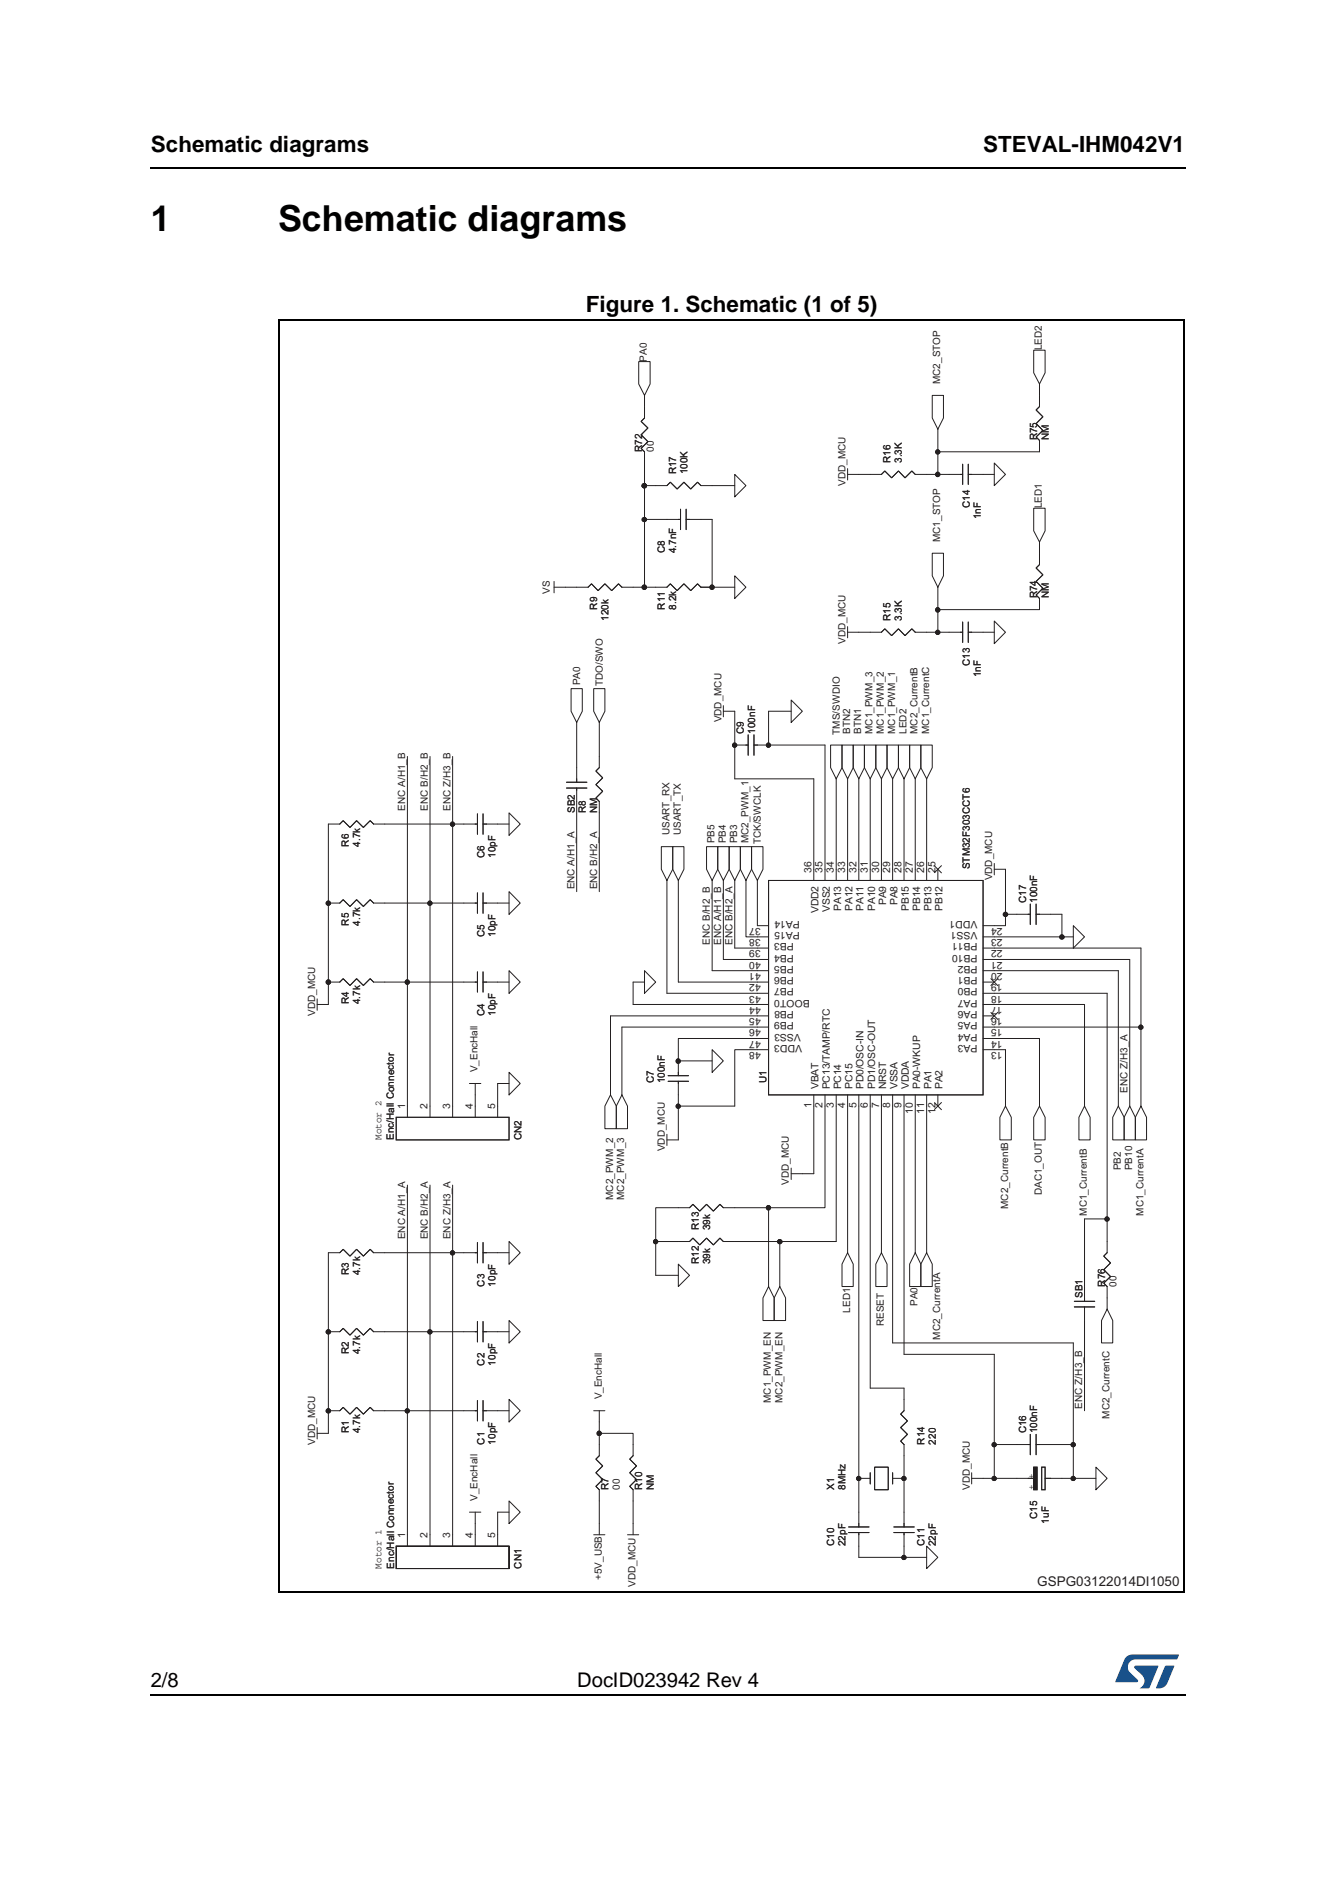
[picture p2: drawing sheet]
<svg xmlns="http://www.w3.org/2000/svg" width="210mm" height="297mm" viewBox="0 0 210 297" stroke-linecap="round" stroke-linejoin="round" font-family="sans-serif">
<path d="M23.6 26.2l.1 .2zM23.6 266.3l.1 .1z" fill="#000"/>
<path d="M23.7 26.3h162.6M23.7 266.4h162.6" fill="none" stroke="#000" stroke-width=".17"/>
<path d="M175.2 260h10v5.3h-10z" fill="#fff"/>
<g fill="#19518a">
<path d="M176.9 260.5l.2-.2 .8-.3h7.2l.1 .1-.3 .7h-6.4a1.22 1.22 0 0 0-1.2 .8 1.22 1.22 0 0 0 .4 1.4l1 1 .1 .3-3.6 .1z"/>
<path d="M183.1 261.8h1.4l-.6 1.6a2.16 2.16 0 0 1-1.3 1.9h-.9l-.1-.1z"/>
<path d="M178.3 261.8h3.6l.1 .1-1.4 3.3-.2 .1h-1.3a1.43 1.43 0 0 0 .6-1.7l-1.4-1.4-.1-.2z"/>
</g>
<path d="M43.7 50.2h142.5v200.1h-142.5z" fill="#fff"/>
<path d="M110.1 81.6h1.8v10.7M111.9 138.4v14.2h7.1M113.6 138.4v12.4h5.4M51.6 154.3v3.6M119 159.7h-23.1v12.4M119 161.4h-21.3v10.7M138.5 173.8v23.1" fill="none" stroke="#231f20" stroke-width=".16"/>
<circle cx="111.9" cy="92.3" r=".34" fill="#231f20"/>
<g fill="none" stroke="#231f20" stroke-width=".16">
<path d="M110.1 92.3h5.3M129.6 117.1v19.5M115.4 122.4h12.5M158 143.7v1.8h-1.8M165.1 143.7h1.7M168.6 147.2h-12.4"/>
<circle cx="111.9" cy="92.3" r=".34"/>
</g>
<circle cx="166.8" cy="147.3" r=".34" fill="#231f20"/>
<g fill="none" stroke="#231f20" stroke-width=".16">
<path d="M158 136.6v7.1M166.8 143.7v3.5"/>
<circle cx="166.8" cy="147.3" r=".34"/>
</g>
<circle cx="158" cy="143.7" r=".34" fill="#231f20"/>
<g fill="none" stroke="#231f20" stroke-width=".16">
<path d="M127.9 122.4v14.2M158 143.7h1.8M106.6 173.8v5.4"/>
<circle cx="158" cy="143.7" r=".34"/>
</g>
<circle cx="106.6" cy="173.9" r=".34" fill="#231f20"/>
<g fill="none" stroke="#231f20" stroke-width=".16">
<path d="M134.9 99.4h1.8M145.6 99.4h3.5M119 165h-3.6v8.8h-8.8v-1.7M119 163.2h-12.4v3.5h5.3M127.9 173.8v10.7M140.2 173.8v37.3h28.4M142 173.8v39.1h14.2M143.8 173.8v23.1M145.6 173.8v23.1M156.2 163.2h7.1v10.6"/>
<circle cx="106.6" cy="173.9" r=".34"/>
</g>
<circle cx="106.6" cy="166.8" r=".34" fill="#231f20"/>
<g fill="none" stroke="#231f20" stroke-width=".16">
<path d="M156.2 161.4h23.1M154.5 232.3h1.7"/>
<circle cx="106.6" cy="166.8" r=".34"/>
</g>
<circle cx="156.2" cy="232.4" r=".34" fill="#231f20"/>
<g fill="none" stroke="#231f20" stroke-width=".16">
<path d="M104.8 138.4v17.7h14.2M106.6 138.4v15.9h12.4M115.4 138.4v10.6h3.6M131.4 122.4v14.2M60.5 141.9h7.1M156.2 212.9v19.4M168.6 227v5.3h3.6"/>
<circle cx="156.2" cy="232.4" r=".34"/>
</g>
<circle cx="168.6" cy="232.4" r=".34" fill="#231f20"/>
<g fill="none" stroke="#231f20" stroke-width=".16">
<path d="M119 138.4v7.1M168.6 211.1v15.9"/>
<circle cx="168.6" cy="232.4" r=".34"/>
</g>
<circle cx="168.6" cy="227.1" r=".34" fill="#231f20"/>
<g fill="none" stroke="#231f20" stroke-width=".16">
<path d="M147.3 92.3v3.5"/>
<circle cx="168.6" cy="227.1" r=".34"/>
</g>
<circle cx="147.3" cy="95.8" r=".34" fill="#231f20"/>
<g fill="none" stroke="#231f20" stroke-width=".16">
<path d="M88.8 92.3h1.8M134.9 173.8v58.5"/>
<circle cx="147.3" cy="95.8" r=".34"/>
</g>
<circle cx="134.9" cy="232.4" r=".34" fill="#231f20"/>
<g fill="none" stroke="#231f20" stroke-width=".16">
<path d="M101.3 92.3h1.7M136.7 122.4v14.2M138.5 122.4v14.2M136.7 173.8v44.4h5.3v1.7M142 228.8v3.5"/>
<circle cx="134.9" cy="232.4" r=".34"/>
</g>
<circle cx="142" cy="232.4" r=".34" fill="#231f20"/>
<g fill="none" stroke="#231f20" stroke-width=".16">
<path d="M99.5 92.3h1.8M120.8 117.1h8.8M60.5 129.5h10.6v44.3M64 154.3v19.5M67.6 141.9v31.9M101.3 154.3h-1.8v3.6h19.5M134.9 232.3v5.4M142 232.3v5.4M134.9 243v1.8M142 243v1.8"/>
<circle cx="142" cy="232.4" r=".34"/>
</g>
<circle cx="120.7" cy="117.1" r=".34" fill="#231f20"/>
<g fill="none" stroke="#231f20" stroke-width=".16">
<path d="M115.4 117.1v5.3M120.8 111.8v5.3M140.2 122.4v14.2M51.6 141.9v12.4M60.5 154.3h3.5"/>
<circle cx="120.7" cy="117.1" r=".34"/>
</g>
<circle cx="51.6" cy="154.4" r=".35" fill="#231f20"/>
<g fill="none" stroke="#231f20" stroke-width=".16">
<path d="M67.6 118.9v23h5.3M64 154.3h8.9M165.1 227h3.5M166.8 232.3h1.8"/>
<circle cx="51.6" cy="154.4" r=".35"/>
</g>
<circle cx="67.5" cy="142" r=".34" fill="#231f20"/>
<g fill="none" stroke="#231f20" stroke-width=".16">
<path d="M71.1 118.9v10.6"/>
<circle cx="67.5" cy="142" r=".34"/>
</g>
<circle cx="71.1" cy="129.5" r=".34" fill="#231f20"/>
<g fill="none" stroke="#231f20" stroke-width=".16">
<path d="M71.1 129.5h1.8M78.2 129.5h1.8M78.2 154.3h1.8M78.2 141.9h1.8M142 244.8h3.6"/>
<circle cx="71.1" cy="129.5" r=".34"/>
</g>
<circle cx="142" cy="244.8" r=".34" fill="#231f20"/>
<g fill="none" stroke="#231f20" stroke-width=".16">
<path d="M51.6 129.5v12.4"/>
<circle cx="142" cy="244.8" r=".34"/>
</g>
<circle cx="51.6" cy="142" r=".34" fill="#231f20"/>
<g fill="none" stroke="#231f20" stroke-width=".16">
<path d="M64 118.9v35.4"/>
<circle cx="51.6" cy="142" r=".34"/>
</g>
<circle cx="64" cy="154.3" r=".34" fill="#231f20"/>
<g fill="none" stroke="#231f20" stroke-width=".16">
<path d="M104.8 81.6h-3.5v10.7M120.8 111.8h3.5M126.1 184.5h1.8"/>
<circle cx="64" cy="154.3" r=".34"/>
</g>
<circle cx="101.2" cy="92.3" r=".35" fill="#231f20"/>
<g fill="none" stroke="#231f20" stroke-width=".16">
<path d="M156.2 227h3.6"/>
<circle cx="101.2" cy="92.3" r=".35"/>
</g>
<circle cx="156.2" cy="227.1" r=".34" fill="#231f20"/>
<g fill="none" stroke="#231f20" stroke-width=".16">
<path d="M115.4 111.8v5.3"/>
<circle cx="156.2" cy="227.1" r=".34"/>
</g>
<circle cx="115.4" cy="117.1" r=".34" fill="#231f20"/>
<g fill="none" stroke="#231f20" stroke-width=".16">
<path d="M156.2 149h23.1v12.4M156.2 157.9h14.2v15.9M156.2 232.3h3.6M134.9 244.8h7.1"/>
<circle cx="115.4" cy="117.1" r=".34"/>
</g>
<circle cx="179.2" cy="161.4" r=".34" fill="#231f20"/>
<g fill="none" stroke="#231f20" stroke-width=".16">
<path d="M94.2 127.8v12.3M117.2 138.4v8.8h1.8M156.2 150.8h21.3v23M129.6 173.8v16h-8.8M131.4 173.8v21.3"/>
<circle cx="179.2" cy="161.4" r=".34"/>
</g>
<circle cx="120.7" cy="189.8" r=".34" fill="#231f20"/>
<g fill="none" stroke="#231f20" stroke-width=".16">
<path d="M133.2 122.4v14.2M134.9 122.4v14.2M156.2 152.6h19.5M103 195.1h3.6M120.8 189.8v12.4"/>
<circle cx="120.7" cy="189.8" r=".34"/>
</g>
<circle cx="103" cy="195.1" r=".34" fill="#231f20"/>
<g fill="none" stroke="#231f20" stroke-width=".16">
<path d="M74.7 172.1v1.7M80 170.3h-1.8v3.5M60.5 196.9h10.6v44.3M106.6 189.8h-3.6v10.6h3.6M115.4 189.8h5.4M122.5 195.1h8.9M51.6 209.3v12.4M60.5 209.3h7.1v31.9M60.5 221.7h3.5v19.5"/>
<circle cx="103" cy="195.1" r=".34"/>
</g>
<circle cx="51.6" cy="221.7" r=".34" fill="#231f20"/>
<g fill="none" stroke="#231f20" stroke-width=".16">
<path d="M67.6 186.3v23h5.3M64 221.7h8.9"/>
<circle cx="51.6" cy="221.7" r=".34"/>
</g>
<circle cx="67.5" cy="209.3" r=".34" fill="#231f20"/>
<g fill="none" stroke="#231f20" stroke-width=".16">
<path d="M71.1 186.3v10.6"/>
<circle cx="67.5" cy="209.3" r=".34"/>
</g>
<circle cx="71.1" cy="196.9" r=".34" fill="#231f20"/>
<g fill="none" stroke="#231f20" stroke-width=".16">
<path d="M51.6 196.9v12.4M71.1 196.9h1.8M78.2 196.9h1.8M78.2 209.3h1.8M78.2 221.7h1.8"/>
<circle cx="71.1" cy="196.9" r=".34"/>
</g>
<circle cx="51.6" cy="209.3" r=".34" fill="#231f20"/>
<g fill="none" stroke="#231f20" stroke-width=".16">
<path d="M64 186.3v35.4"/>
<circle cx="51.6" cy="209.3" r=".34"/>
</g>
<circle cx="64" cy="221.7" r=".34" fill="#231f20"/>
<g fill="none" stroke="#231f20" stroke-width=".16">
<path d="M94.2 113.5v5.4M122.5 195.1v7.1M51.6 221.7v3.6M74.7 239.4v1.8M80 237.7h-1.8v3.5"/>
<circle cx="64" cy="221.7" r=".34"/>
</g>
<circle cx="122.5" cy="195.2" r=".34" fill="#231f20"/>
<g fill="none" stroke="#231f20" stroke-width=".16">
<path d="M115.4 195.1h7.1M94.2 227v-1.7h5.3v1.7M94.2 235.9v3.5M99.5 235.9v3.5"/>
<circle cx="122.5" cy="195.2" r=".34"/>
</g>
<circle cx="94.1" cy="225.3" r=".34" fill="#231f20"/>
<g fill="none" stroke="#231f20" stroke-width=".16">
<path d="M103 76.3h-1.7v5.3M111.9 76.3h3.5M134.9 74.6h1.8M145.6 74.6h3.5M147.3 67.5v3.5M154.5 74.6h1.7M154.5 99.4h1.7M142 122.4v14.2M133.2 173.8v23.1M94.2 223.5v1.8"/>
<circle cx="94.1" cy="225.3" r=".34"/>
</g>
<circle cx="101.2" cy="76.4" r=".34" fill="#231f20"/>
<circle cx="101.2" cy="76.4" r=".34" fill="none" stroke="#231f20" stroke-width=".16"/>
<circle cx="101.2" cy="81.7" r=".34" fill="#231f20"/>
<g fill="none" stroke="#231f20" stroke-width=".16">
<path d="M101.3 72.8v3.5"/>
<circle cx="101.2" cy="81.7" r=".34"/>
</g>
<circle cx="101.2" cy="76.4" r=".34" fill="#231f20"/>
<g fill="none" stroke="#231f20" stroke-width=".16">
<path d="M101.3 62.1v1.8M163.3 95.8h-16v3.6M163.3 85.2v1.7M175.7 152.6v21.2"/>
<circle cx="101.2" cy="76.4" r=".34"/>
</g>
<circle cx="147.3" cy="99.4" r=".34" fill="#231f20"/>
<g fill="none" stroke="#231f20" stroke-width=".16">
<path d="M147.3 71h16"/>
<circle cx="147.3" cy="99.4" r=".34"/>
</g>
<circle cx="147.3" cy="71" r=".34" fill="#231f20"/>
<g fill="none" stroke="#231f20" stroke-width=".16">
<path d="M147.3 71v3.6"/>
<circle cx="147.3" cy="71" r=".34"/>
</g>
<circle cx="147.3" cy="74.6" r=".34" fill="#231f20"/>
<g fill="none" stroke="#231f20" stroke-width=".16">
<path d="M163.3 60.3v1.8M143.8 122.4v14.2M145.6 122.4v14.2M173.9 156.1v35.5"/>
<circle cx="147.3" cy="74.6" r=".34"/>
</g>
<circle cx="173.9" cy="191.6" r=".34" fill="#231f20"/>
<g fill="none" stroke="#231f20" stroke-width=".16">
<path d="M100.3 56.8h1.8v3.5l-.8 1.8-1-1.8zM162.4 55h1.8v3.6l-.9 1.7-.9-1.7zM101.3 63.9v1.8l-.6 .5 1.1 1.1-1.1 1 1.1 1.1-1.1 1.1 .6 .5v1.8M103 76.3h1.8l.5-.5 1.1 1.1 1.1-1.1 1 1.1 1.1-1.1 .5 .5h1.8M115.4 74.6l1.8 1.7-1.8 1.8zM133.2 73.6v1.8M133.2 74.6h1.7M146.5 62.1h1.7v3.6l-.9 1.8-.8-1.8zM156.2 72.8l1.8 1.8-1.8 1.7zM162.4 79.9h1.8v3.5l-.9 1.8-.9-1.8zM87.1 92.3h1.7M87.1 91.4v1.8"/>
<path d="M90.6 92.3h1.8l.5-.5 1.1 1 1-1 1.1 1 1.1-1 .5 .5h1.8M106.9 81.6h-2.1M106.9 80v3.2M107.8 80v3.2M107.8 81.6h2.3M115.4 90.5l1.8 1.8-1.8 1.8zM133.2 99.4h1.7M133.2 98.5v1.7M136.7 99.4h1.8l.5-.6 1.1 1.1 1.1-1.1 1 1.1 1.1-1.1 .5 .6h1.8M146.5 86.9h1.7v3.6l-.9 1.8-.8-1.8zM149.1 99.4h2.1M151.2 97.8v3.2"/>
<path d="M152.1 97.8v3.2M152.1 99.4h2.4M156.2 97.6l1.8 1.8-1.8 1.8zM163.3 86.9v1.8l-.5 .6 1.1 1-1.1 1.1 1.1 1-1.1 1.1 .5 .6v1.7M89.7 108.2h1.8v3.6l-.9 1.7-.9-1.7zM90.6 113.5v9.4M93.3 108.2h1.7v3.6l-.8 1.7-.9-1.7zM94.2 118.9v1.7l-.6 .6 1.1 1-1.1 1.1 1.1 1.1-1.1 1 .6 .6v1.8M113.6 110.9v1.8M113.6 111.8h1.8M115.4 117.1h2.1M117.5 115.5v3.2"/>
<path d="M118.5 117.1h2.3M118.5 115.5v3.2M124.3 110l1.8 1.8-1.8 1.7zM130.5 117.1h1.8v3.5l-.9 1.8-.9-1.8zM132.3 117.1h1.8v3.5l-.9 1.8-.9-1.8zM134.1 117.1h1.7v3.5l-.9 1.8-.8-1.8zM135.8 117.1h1.8v3.5l-.9 1.8-.9-1.8zM137.6 117.1h1.8v3.5l-.9 1.8-.9-1.8zM139.4 117.1h1.8v3.5l-1 1.8-.8-1.8zM141.2 117.1h1.7v3.5l-.9 1.8-.8-1.8zM142.9 117.1h1.8v3.5l-.9 1.8-.9-1.8zM144.7 117.1h1.8v3.5l-.9 1.8-.9-1.8z"/>
<path d="M72.9 129.5h2.1M75 127.9v3.2M75.9 129.5h2.3M75.9 127.9v3.2M80 127.8l1.7 1.7-1.7 1.8zM89 122.9h3.2M89 123.9h3.2M90.6 123.9v16.2M103.9 133.1h1.8v3.5l-.9 1.8-.9-1.8zM105.7 133.1h1.8v3.5l-.9 1.8-.9-1.8zM111 133.1h1.8v3.5l-.9 1.8-.9-1.8zM112.8 133.1h1.8v3.5l-1 1.8-.8-1.8z"/>
<path d="M114.6 133.1h1.7v3.5l-.9 1.8-.8-1.8zM116.3 133.1h1.8v3.5l-.9 1.8-.9-1.8zM118.1 133.1h1.8v3.5l-.9 1.8-.9-1.8zM156.2 136.6h1.8M156.2 135.7v1.8M49.8 157.9h1.8M49.8 157v1.8M51.6 154.3h1.8l.5-.5 1.1 1.1 1-1.1 1.1 1.1 1.1-1.1 .5 .5h1.8M51.6 141.9h1.8l.5-.5 1.1 1.1 1-1.1 1.1 1.1 1.1-1.1 .5 .5h1.8M80 152.6l1.7 1.7-1.7 1.8zM80 140.1l1.7 1.8-1.7 1.8zM101.3 152.6l1.7 1.7-1.7 1.8z"/>
<path d="M156.2 156.1h17.7M168.6 145.5l1.8 1.7-1.8 1.8zM62.2 175.6h17.8v3.6h-17.8zM64 173.8v1.8M67.6 173.8v1.8M71.1 173.8v1.8M73.8 170.3h1.7M74.7 170.3v1.8M74.7 173.8v1.8M78.2 173.8v1.8M80 168.5l1.7 1.8-1.7 1.8zM95.9 172.1l.9 1.7v3.6h-1.8v-3.6z"/>
<path d="M97.7 172.1l.9 1.7v3.6h-1.8v-3.6zM104.8 179.2h1.8M104.8 178.3v1.7M105 169.1h3.2M105 169.9h3.2M106.6 166.7v2.4M106.6 169.9v2.2M111.9 165l1.7 1.7-1.7 1.8zM156.2 165h1.8v8.8M158 173.8l.9 1.8v3.6h-1.8v-3.6zM163.3 173.8l.9 1.8v3.6h-1.8v-3.6zM170.4 173.8l.9 1.8v3.6h-1.8v-3.6z"/>
<path d="M175.7 173.8l.9 1.8v3.6h-1.8v-3.6zM177.5 173.8l.9 1.8v3.6h-1.8v-3.6zM179.3 161.4v12.4M179.3 173.8l.8 1.8v3.6h-1.7v-3.6zM72.9 196.9h2.1M75 195.3v3.2M75.9 196.9h2.3M75.9 195.3v3.2M80 195.1l1.7 1.8-1.7 1.8zM106.6 198.7l1.7 1.7-1.7 1.8zM106.6 195.1h1.7l.6-.5 1 1.1 1.1-1.1 1.1 1.1 1-1.1 .5 .5h1.8M106.6 189.8h1.7l.6-.5 1 1 1.1-1 1.1 1 1-1 .5 .5h1.8"/>
<path d="M124.3 184.5h1.8M124.3 183.6v1.8M133.2 196.9l.9 1.8v3.5h-1.8v-3.5zM138.5 196.9l.9 1.8v3.5h-1.8v-3.5zM143.8 196.9l.9 1.8v3.5h-1.8v-3.5zM145.6 196.9l.9 1.8v3.5h-1.8v-3.5zM80 219.9l1.7 1.8-1.7 1.8zM80 207.5l1.7 1.8-1.7 1.8zM120.8 202.2l.8 1.8v3.5h-1.7v-3.5zM122.5 202.2l.9 1.8v3.5h-1.8v-3.5zM142 219.9v1.8l-.5 .6 1.1 1-1.1 1.1 1.1 1-1.1 1.1 .5 .5v1.8M168.8 204.5h3.2"/>
<path d="M168.8 205.4h3.2M170.4 204.5v-12.9h3.5v5.3l-.5 .5 1.1 1.1-1.1 1.1 1.1 1-1.1 1.1 .5 .5v3.5M170.4 205.4v16.3M173.9 205.7l.9 1.8v3.6h-1.7v-3.6zM49.8 224.4v1.8M49.8 225.3h1.8M51.6 221.7h1.8l.5-.5 1.1 1.1 1-1.1 1.1 1.1 1.1-1.1 .5 .5h1.8M73.8 237.7h1.7M74.7 237.7v1.7M80 235.9l1.7 1.8-1.7 1.7zM93.3 221.7h1.7M94.2 227v1.8l-.6 .5 1.1 1.1-1.1 1.1 1.1 1-1.1 1.1 .6 .5v1.8"/>
<path d="M94.2 221.7v1.8M94.2 239.4v1.8M99.5 239.4v1.8M133.3 240h3.2M134.9 237.7v2.3M140.4 240h3.2M142 237.7v2.3M152.7 232.3h1.8M152.7 231.5v1.7M161.5 232.3h.9M163.7 230.6h.5v3.5h-.5zM164.2 232.3h.9"/>
<path d="M172.2 230.6l1.7 1.7-1.7 1.8zM62.2 243h17.8v3.5h-17.8zM64 241.2v1.8M67.6 241.2v1.8M71.1 241.2v1.8M74.7 241.2v1.8M78.2 241.2v1.8M93.3 241.2h1.7M98.6 241.2h1.7M133.3 240.9h3.2M134.9 240.9v2.1M140.4 240.9h3.2"/>
<path d="M142 240.9v2.1M145.6 243l1.7 1.8-1.7 1.7z"/>
<circle cx="173.9" cy="191.6" r=".34"/>
</g>
<path d="M162.4 230.6h.5v3.5h-.5z" fill="#231f20"/>
<path d="M161.5 232.3h.9M162.4 230.6h.5v3.5h-.5zM163.7 230.6h.5v3.5h-.5zM164.2 232.3h.9" fill="none" stroke="#231f20" stroke-width=".16"/>
<path d="M162.4 230.6h.5v3.5h-.5z" fill="#231f20"/>
<g fill="none" stroke="#231f20" stroke-width=".16">
<path d="M136.7 74.6h1.8l.5-.6 1.1 1.1 1.1-1.1 1 1.1 1.1-1.1 .5 .6h1.8M149.1 74.6h2.1M151.2 73v3.1M152.1 73v3.1M152.1 74.6h2.4M163.3 62.1v1.8l-.5 .5 1.1 1.1-1.1 1.1 1.1 1-1.1 1.1 .5 .5v1.8M103 92.3h1.8l.5-.5 1.1 1 1.1-1 1 1 1.1-1 .5 .5h1.8M51.6 129.5h1.8l.5-.5 1.1 1 1-1 1.1 1 1.1-1 .5 .5h1.8M120.8 138.4h33.7v33.7h-33.7zM127.9 136.6v1.8M129.6 136.6v1.8M131.4 136.6v1.8"/>
<path d="M133.2 136.6v1.8M134.9 136.6v1.8M136.7 136.6v1.8M138.5 136.6v1.8M140.2 136.6v1.8M142 136.6v1.8M143.8 136.6v1.8M145.6 136.6v1.8M146.8 136.1l1.1 1.1M147.3 136.6v1.8M147.9 136.1l-1.1 1.1M72.9 154.3h2.1"/>
<path d="M72.9 141.9h2.1M75 140.3v3.2M75 152.7v3.2M75.9 141.9h2.3M75.9 140.3v3.2M75.9 154.3h2.3M75.9 152.7v3.2M119 159.7h1.8M119 157.9h1.8M119 145.5h1.8M119 147.2h1.8M119 156.1h1.8"/>
<path d="M119 154.3h1.8M119 152.6h1.8M119 149h1.8M119 150.8h1.8M154.5 159.7h1.7M154.5 157.9h1.7M154.5 145.5h1.7M154.5 147.2h1.7M154.5 156.1h1.7M154.5 154.3h1.7M154.5 152.6h1.7M154.5 149h1.7"/>
<path d="M154.5 150.8h1.7M155.7 159.1l1.1 1.1M155.7 153.8l1.1 1.1M156.8 159.1l-1.1 1.1M156.8 153.8l-1.1 1.1M159.8 143.7h2.1M161.9 142.1v3.2M162.8 143.7h2.3M162.8 142.1v3.2M119 165h1.8M119 163.2h1.8M119 161.4h1.8"/>
<path d="M127.9 172.1v1.7M129.6 172.1v1.7M131.4 172.1v1.7M133.2 172.1v1.7M134.9 172.1v1.7M136.7 172.1v1.7M138.5 172.1v1.7M140.2 172.1v1.7M142 172.1v1.7M143.8 172.1v1.7M145.6 172.1v1.7M146.8 173.3l1.1 1.1"/>
<path d="M147.3 172.1v1.7M147.9 173.3l-1.1 1.1M154.5 165h1.7M154.5 163.2h1.7M154.5 161.4h1.7M51.6 196.9h1.8l.5-.6 1.1 1.1 1-1.1 1.1 1.1 1.1-1.1 .5 .6h1.8M51.6 209.3h1.8l.5-.5 1.1 1 1-1 1.1 1 1.1-1 .5 .5h1.8M75 207.7v3.2M75 209.3h-2.1M75.9 209.3h2.3M75.9 207.7v3.2M72.9 221.7h2.1"/>
<path d="M75 220.1v3.2M75.9 221.7h2.3M75.9 220.1v3.2M99.5 227v1.8l-.6 .5 1.1 1.1-1.1 1.1 1.1 1-1.1 1.1 .6 .5v1.8M134.9 232.3h1.8M136.7 231.5v1.7M137.4 230.6h2.2v3.5h-2.2zM140.2 232.3h1.8M140.2 231.5v1.7M159.8 232.3h1.7M159.8 227h2.1M161.9 225.4v3.2"/>
<path d="M162.4 230.6h.5v3.5h-.5zM162.8 225.4v3.2M162.8 227h2.3M165.1 232.3h1.7"/>
</g>
<circle cx="111.9" cy="92.3" r=".34" fill="#231f20"/>
<circle cx="111.9" cy="92.3" r=".34" fill="none" stroke="#231f20" stroke-width=".16"/>
<circle cx="166.8" cy="147.3" r=".34" fill="#231f20"/>
<circle cx="166.8" cy="147.3" r=".34" fill="none" stroke="#231f20" stroke-width=".16"/>
<circle cx="158" cy="143.7" r=".34" fill="#231f20"/>
<circle cx="158" cy="143.7" r=".34" fill="none" stroke="#231f20" stroke-width=".16"/>
<circle cx="106.6" cy="173.9" r=".34" fill="#231f20"/>
<circle cx="106.6" cy="173.9" r=".34" fill="none" stroke="#231f20" stroke-width=".16"/>
<circle cx="106.6" cy="166.8" r=".34" fill="#231f20"/>
<circle cx="106.6" cy="166.8" r=".34" fill="none" stroke="#231f20" stroke-width=".16"/>
<circle cx="156.2" cy="232.4" r=".34" fill="#231f20"/>
<circle cx="156.2" cy="232.4" r=".34" fill="none" stroke="#231f20" stroke-width=".16"/>
<circle cx="168.6" cy="232.4" r=".34" fill="#231f20"/>
<circle cx="168.6" cy="232.4" r=".34" fill="none" stroke="#231f20" stroke-width=".16"/>
<circle cx="168.6" cy="227.1" r=".34" fill="#231f20"/>
<circle cx="168.6" cy="227.1" r=".34" fill="none" stroke="#231f20" stroke-width=".16"/>
<circle cx="147.3" cy="95.8" r=".34" fill="#231f20"/>
<circle cx="147.3" cy="95.8" r=".34" fill="none" stroke="#231f20" stroke-width=".16"/>
<circle cx="134.9" cy="232.4" r=".34" fill="#231f20"/>
<circle cx="134.9" cy="232.4" r=".34" fill="none" stroke="#231f20" stroke-width=".16"/>
<circle cx="142" cy="232.4" r=".34" fill="#231f20"/>
<circle cx="142" cy="232.4" r=".34" fill="none" stroke="#231f20" stroke-width=".16"/>
<circle cx="120.7" cy="117.1" r=".34" fill="#231f20"/>
<circle cx="120.7" cy="117.1" r=".34" fill="none" stroke="#231f20" stroke-width=".16"/>
<circle cx="51.6" cy="154.4" r=".35" fill="#231f20"/>
<circle cx="51.6" cy="154.4" r=".35" fill="none" stroke="#231f20" stroke-width=".16"/>
<circle cx="67.5" cy="142" r=".34" fill="#231f20"/>
<circle cx="67.5" cy="142" r=".34" fill="none" stroke="#231f20" stroke-width=".16"/>
<circle cx="71.1" cy="129.5" r=".34" fill="#231f20"/>
<circle cx="71.1" cy="129.5" r=".34" fill="none" stroke="#231f20" stroke-width=".16"/>
<circle cx="142" cy="244.8" r=".34" fill="#231f20"/>
<circle cx="142" cy="244.8" r=".34" fill="none" stroke="#231f20" stroke-width=".16"/>
<circle cx="51.6" cy="142" r=".34" fill="#231f20"/>
<circle cx="51.6" cy="142" r=".34" fill="none" stroke="#231f20" stroke-width=".16"/>
<circle cx="64" cy="154.3" r=".34" fill="#231f20"/>
<circle cx="64" cy="154.3" r=".34" fill="none" stroke="#231f20" stroke-width=".16"/>
<circle cx="101.2" cy="92.3" r=".35" fill="#231f20"/>
<circle cx="101.2" cy="92.3" r=".35" fill="none" stroke="#231f20" stroke-width=".16"/>
<circle cx="156.2" cy="227.1" r=".34" fill="#231f20"/>
<circle cx="156.2" cy="227.1" r=".34" fill="none" stroke="#231f20" stroke-width=".16"/>
<circle cx="115.4" cy="117.1" r=".34" fill="#231f20"/>
<circle cx="115.4" cy="117.1" r=".34" fill="none" stroke="#231f20" stroke-width=".16"/>
<circle cx="179.2" cy="161.4" r=".34" fill="#231f20"/>
<circle cx="179.2" cy="161.4" r=".34" fill="none" stroke="#231f20" stroke-width=".16"/>
<circle cx="120.7" cy="189.8" r=".34" fill="#231f20"/>
<circle cx="120.7" cy="189.8" r=".34" fill="none" stroke="#231f20" stroke-width=".16"/>
<circle cx="103" cy="195.1" r=".34" fill="#231f20"/>
<circle cx="103" cy="195.1" r=".34" fill="none" stroke="#231f20" stroke-width=".16"/>
<circle cx="51.6" cy="221.7" r=".34" fill="#231f20"/>
<circle cx="51.6" cy="221.7" r=".34" fill="none" stroke="#231f20" stroke-width=".16"/>
<circle cx="67.5" cy="209.3" r=".34" fill="#231f20"/>
<circle cx="67.5" cy="209.3" r=".34" fill="none" stroke="#231f20" stroke-width=".16"/>
<circle cx="71.1" cy="196.9" r=".34" fill="#231f20"/>
<circle cx="71.1" cy="196.9" r=".34" fill="none" stroke="#231f20" stroke-width=".16"/>
<circle cx="51.6" cy="209.3" r=".34" fill="#231f20"/>
<circle cx="51.6" cy="209.3" r=".34" fill="none" stroke="#231f20" stroke-width=".16"/>
<circle cx="64" cy="221.7" r=".34" fill="#231f20"/>
<circle cx="64" cy="221.7" r=".34" fill="none" stroke="#231f20" stroke-width=".16"/>
<circle cx="122.5" cy="195.2" r=".34" fill="#231f20"/>
<circle cx="122.5" cy="195.2" r=".34" fill="none" stroke="#231f20" stroke-width=".16"/>
<circle cx="94.1" cy="225.3" r=".34" fill="#231f20"/>
<circle cx="94.1" cy="225.3" r=".34" fill="none" stroke="#231f20" stroke-width=".16"/>
<circle cx="101.2" cy="76.4" r=".34" fill="#231f20"/>
<circle cx="101.2" cy="76.4" r=".34" fill="none" stroke="#231f20" stroke-width=".16"/>
<circle cx="101.2" cy="81.7" r=".34" fill="#231f20"/>
<circle cx="101.2" cy="81.7" r=".34" fill="none" stroke="#231f20" stroke-width=".16"/>
<circle cx="101.2" cy="76.4" r=".34" fill="#231f20"/>
<circle cx="101.2" cy="76.4" r=".34" fill="none" stroke="#231f20" stroke-width=".16"/>
<circle cx="147.3" cy="99.4" r=".34" fill="#231f20"/>
<circle cx="147.3" cy="99.4" r=".34" fill="none" stroke="#231f20" stroke-width=".16"/>
<circle cx="147.3" cy="71" r=".34" fill="#231f20"/>
<circle cx="147.3" cy="71" r=".34" fill="none" stroke="#231f20" stroke-width=".16"/>
<circle cx="147.3" cy="74.6" r=".34" fill="#231f20"/>
<circle cx="147.3" cy="74.6" r=".34" fill="none" stroke="#231f20" stroke-width=".16"/>
<circle cx="173.9" cy="191.6" r=".34" fill="#231f20"/>
<circle cx="173.9" cy="191.6" r=".34" fill="none" stroke="#231f20" stroke-width=".16"/>
<path d="M43.8 50.2v200M43.8 50.3h142.4M186.1 50.3v200M43.7 250.2h142.4" fill="none" stroke="#000" stroke-width=".17"/>
<g font-size="5.6">
<text x="23.7" y="36.4">1</text>
<text x="43.7" y="36.4">Schematic diagrams</text>
</g>
<g font-size="3.5">
<text x="23.7" y="23.9">Schematic diagrams</text>
<text x="154.5" y="23.9">STEVAL-IHM042V1</text>
<text x="92" y="49.1">Figure 1. Schematic (1 of 5)</text>
</g>
<g font-size="3.2">
<text x="23.7" y="265.1">2/8</text>
<text x="90.7" y="265.1">DocID023942 Rev 4</text>
</g>
<text font-size="2.1" fill="#231f20" x="163" y="249.2">GSPG03122014DI1050</text>
<g font-size="1.6" fill="#231f20">
<text x="101.6" y="56.8" transform="rotate(-90 101.6 56.8)">PA0</text>
<text x="163.7" y="55" transform="rotate(-90 163.7 55)">LED2</text>
<text x="147.7" y="60.3" transform="rotate(-90 147.7 60.3)">MC2_STOP</text>
<text x="100.9" y="71" transform="rotate(-90 100.9 71)">R72</text>
<text x="102.7" y="71" transform="rotate(-90 102.7 71)">00</text>
<text x="163" y="69.2" transform="rotate(-90 163 69.2)">R75</text>
<text x="164.8" y="69.2" transform="rotate(-90 164.8 69.2)">NM</text>
<text x="106.2" y="74.6" transform="rotate(-90 106.2 74.6)">R17</text>
<text x="108" y="74.6" transform="rotate(-90 108 74.6)">100K</text>
<text x="132.8" y="76.3" transform="rotate(-90 132.8 76.3)">VDD_MCU</text>
<text x="139.9" y="72.8" transform="rotate(-90 139.9 72.8)">R16</text>
<text x="141.7" y="72.8" transform="rotate(-90 141.7 72.8)">3.3K</text>
<text x="152.3" y="79.9" transform="rotate(-90 152.3 79.9)">C14</text>
<text x="154.1" y="81.6" transform="rotate(-90 154.1 81.6)">1nF</text>
<text x="163.7" y="79.9" transform="rotate(-90 163.7 79.9)">LED1</text>
<text x="104.5" y="86.9" transform="rotate(-90 104.5 86.9)">C8</text>
<text x="106.2" y="86.9" transform="rotate(-90 106.2 86.9)">4.7nF</text>
<text x="147.7" y="85.2" transform="rotate(-90 147.7 85.2)">MC1_STOP</text>
<text x="86.4" y="93.3" transform="rotate(-90 86.4 93.3)">VS</text>
<text x="93.8" y="95.8" transform="rotate(-90 93.8 95.8)">R9</text>
<text x="104.5" y="95.8" transform="rotate(-90 104.5 95.8)">R11</text>
<text x="106.2" y="95.8" transform="rotate(-90 106.2 95.8)">8.2k</text>
<text x="163" y="94.1" transform="rotate(-90 163 94.1)">R74</text>
<text x="164.8" y="94" transform="rotate(-90 164.8 94)">NM</text>
<text x="95.6" y="97.6" transform="rotate(-90 95.6 97.6)">120k</text>
<text x="132.8" y="101.2" transform="rotate(-90 132.8 101.2)">VDD_MCU</text>
<text x="139.9" y="97.6" transform="rotate(-90 139.9 97.6)">R15</text>
<text x="141.7" y="97.6" transform="rotate(-90 141.7 97.6)">3.3K</text>
<text x="91.2" y="107.7" transform="rotate(-90 91.2 107.7)">PA0</text>
<text x="94.7" y="107.9" transform="rotate(-90 94.7 107.9)">TDO/SWO</text>
<text x="152.3" y="104.7" transform="rotate(-90 152.3 104.7)">C13</text>
<text x="154.1" y="106.5" transform="rotate(-90 154.1 106.5)">1nF</text>
<text x="113.3" y="113.5" transform="rotate(-90 113.3 113.5)">VDD_MCU</text>
<text x="116.9" y="115.3" transform="rotate(-90 116.9 115.3)">C9</text>
<text x="118.6" y="115.3" transform="rotate(-90 118.6 115.3)">100nF</text>
<text x="131.9" y="115.5" transform="rotate(-90 131.9 115.5)">TMS/SWDIO</text>
<text x="133.5" y="115.3" transform="rotate(-90 133.5 115.3)">BTN2</text>
<text x="135.3" y="115.3" transform="rotate(-90 135.3 115.3)">BTN1</text>
<text x="137.1" y="115.3" transform="rotate(-90 137.1 115.3)">MC1_PWM_3</text>
<text x="138.9" y="115.3" transform="rotate(-90 138.9 115.3)">MC1_PWM_2</text>
<text x="140.7" y="115.3" transform="rotate(-90 140.7 115.3)">MC1_PWM_1</text>
<text x="142.4" y="115.3" transform="rotate(-90 142.4 115.3)">LED2</text>
<text x="144.2" y="115.3" transform="rotate(-90 144.2 115.3)">MC2_CurrentB</text>
<text x="146" y="115.3" transform="rotate(-90 146 115.3)">MC1_CurrentC</text>
<text x="63.7" y="127.4" transform="rotate(-90 63.7 127.4)">ENC A/H1_B</text>
<text x="67.2" y="127.4" transform="rotate(-90 67.2 127.4)">ENC B/H2_B</text>
<text x="70.8" y="127.4" transform="rotate(-90 70.8 127.4)">ENC Z/H3_B</text>
<text x="90.3" y="127.8" transform="rotate(-90 90.3 127.8)">SB2</text>
<text x="92.1" y="127.8" transform="rotate(-90 92.1 127.8)">R8</text>
<text x="93.8" y="127.8" transform="rotate(-90 93.8 127.8)">NM</text>
<text x="105.2" y="131.3" transform="rotate(-90 105.2 131.3)">USART_RX</text>
<text x="107" y="131.3" transform="rotate(-90 107 131.3)">USART_TX</text>
<text x="54.8" y="133.1" transform="rotate(-90 54.8 133.1)">R6</text>
<text x="56.6" y="133.1" transform="rotate(-90 56.6 133.1)">4.7k</text>
<text x="76.1" y="134.8" transform="rotate(-90 76.1 134.8)">C6</text>
<text x="77.9" y="134.8" transform="rotate(-90 77.9 134.8)">10pF</text>
<text x="112.3" y="132.5" transform="rotate(-90 112.3 132.5)">PB5</text>
<text x="114.1" y="132.5" transform="rotate(-90 114.1 132.5)">PB4</text>
<text x="115.8" y="132.5" transform="rotate(-90 115.8 132.5)">PB3</text>
<text x="117.6" y="132.5" transform="rotate(-90 117.6 132.5)">MC2_PWM_1</text>
<text x="119.5" y="132.7" transform="rotate(-90 119.5 132.7)">TCK/SWCLK</text>
<text x="127.5" y="137.2" transform="rotate(-90 127.5 137.2)">36</text>
<text x="129.2" y="137.2" transform="rotate(-90 129.2 137.2)">35</text>
<text x="131" y="137.2" transform="rotate(-90 131 137.2)">34</text>
<text x="132.8" y="137.2" transform="rotate(-90 132.8 137.2)">33</text>
<text x="134.6" y="137.2" transform="rotate(-90 134.6 137.2)">32</text>
<text x="136.3" y="137.1" transform="rotate(-90 136.3 137.1)">31</text>
<text x="138.1" y="137.2" transform="rotate(-90 138.1 137.2)">30</text>
<text x="139.9" y="137.2" transform="rotate(-90 139.9 137.2)">29</text>
<text x="141.7" y="137.2" transform="rotate(-90 141.7 137.2)">28</text>
<text x="143.4" y="137.2" transform="rotate(-90 143.4 137.2)">27</text>
<text x="145.2" y="137.2" transform="rotate(-90 145.2 137.2)">26</text>
<text x="147" y="137.2" transform="rotate(-90 147 137.2)">25</text>
<text x="152.3" y="136.6" transform="rotate(-90 152.3 136.6)">STM32F303CCT6</text>
<text x="90.3" y="139.8" transform="rotate(-90 90.3 139.8)">ENC A/H1_A</text>
<text x="93.8" y="139.8" transform="rotate(-90 93.8 139.8)">ENC B/H2_A</text>
<text x="128.6" y="143.5" transform="rotate(-90 128.6 143.5)">VDD2</text>
<text x="130.4" y="143.3" transform="rotate(-90 130.4 143.3)">VSS2</text>
<text x="132.1" y="143.2" transform="rotate(-90 132.1 143.2)">PA13</text>
<text x="133.9" y="143.2" transform="rotate(-90 133.9 143.2)">PA12</text>
<text x="135.7" y="143.2" transform="rotate(-90 135.7 143.2)">PA11</text>
<text x="137.5" y="143.2" transform="rotate(-90 137.5 143.2)">PA10</text>
<text x="139.2" y="142.3" transform="rotate(-90 139.2 142.3)">PA9</text>
<text x="141" y="142.3" transform="rotate(-90 141 142.3)">PA8</text>
<text x="142.8" y="143.2" transform="rotate(-90 142.8 143.2)">PB15</text>
<text x="144.6" y="143.2" transform="rotate(-90 144.6 143.2)">PB14</text>
<text x="146.3" y="143.2" transform="rotate(-90 146.3 143.2)">PB13</text>
<text x="148.1" y="143.2" transform="rotate(-90 148.1 143.2)">PB12</text>
<text x="155.9" y="138.4" transform="rotate(-90 155.9 138.4)">VDD_MCU</text>
<text x="161.2" y="141.9" transform="rotate(-90 161.2 141.9)">C17</text>
<text x="163" y="141.9" transform="rotate(-90 163 141.9)">100nF</text>
<text x="54.8" y="145.5" transform="rotate(-90 54.8 145.5)">R5</text>
<text x="56.6" y="145.5" transform="rotate(-90 56.6 145.5)">4.7k</text>
<text x="76.1" y="147.2" transform="rotate(-90 76.1 147.2)">C5</text>
<text x="77.9" y="147.2" transform="rotate(-90 77.9 147.2)">10pF</text>
<text x="111.5" y="148.5" transform="rotate(-90 111.5 148.5)">ENC B/H2_B</text>
<text x="113.3" y="148.5" transform="rotate(-90 113.3 148.5)">ENC A/H1_B</text>
<text x="115.1" y="148.5" transform="rotate(-90 115.1 148.5)">ENC B/H2_A</text>
<text x="119.5" y="145.9" transform="rotate(-180 119.5 145.9)">37</text>
<text x="119.5" y="147.6" transform="rotate(-180 119.5 147.6)">38</text>
<text x="119.5" y="149.4" transform="rotate(-180 119.5 149.4)">39</text>
<text x="124.7" y="148.2" transform="rotate(-180 124.7 148.2)">PB3</text>
<text x="125.7" y="144.7" transform="rotate(-180 125.7 144.7)">PA14</text>
<text x="125.7" y="146.5" transform="rotate(-180 125.7 146.5)">PA15</text>
<text x="153.6" y="148.2" transform="rotate(-180 153.6 148.2)">PB11</text>
<text x="153.6" y="146.5" transform="rotate(-180 153.6 146.5)">VSS1</text>
<text x="153.6" y="144.7" transform="rotate(-180 153.6 144.7)">VDD1</text>
<text x="157.5" y="149.4" transform="rotate(-180 157.5 149.4)">22</text>
<text x="157.5" y="147.6" transform="rotate(-180 157.5 147.6)">23</text>
<text x="157.5" y="145.9" transform="rotate(-180 157.5 145.9)">24</text>
<text x="119.5" y="151.2" transform="rotate(-180 119.5 151.2)">40</text>
<text x="119.5" y="152.9" transform="rotate(-180 119.5 152.9)">41</text>
<text x="119.5" y="154.7" transform="rotate(-180 119.5 154.7)">42</text>
<text x="124.7" y="150" transform="rotate(-180 124.7 150)">PB4</text>
<text x="124.7" y="151.8" transform="rotate(-180 124.7 151.8)">PB5</text>
<text x="124.7" y="153.6" transform="rotate(-180 124.7 153.6)">PB6</text>
<text x="124.7" y="155.4" transform="rotate(-180 124.7 155.4)">PB7</text>
<text x="153.6" y="151.8" transform="rotate(-180 153.6 151.8)">PB2</text>
<text x="153.6" y="153.6" transform="rotate(-180 153.6 153.6)">PB1</text>
<text x="153.6" y="150" transform="rotate(-180 153.6 150)">PB10</text>
<text x="153.6" y="155.4" transform="rotate(-180 153.6 155.4)">PB0</text>
<text x="157.5" y="154.7" transform="rotate(-180 157.5 154.7)">19</text>
<text x="157.5" y="152.9" transform="rotate(-180 157.5 152.9)">20</text>
<text x="157.5" y="151.2" transform="rotate(-180 157.5 151.2)">21</text>
<text x="49.5" y="159.7" transform="rotate(-90 49.5 159.7)">VDD_MCU</text>
<text x="54.8" y="157.9" transform="rotate(-90 54.8 157.9)">R4</text>
<text x="56.6" y="157.9" transform="rotate(-90 56.6 157.9)">4.7k</text>
<text x="76.1" y="159.7" transform="rotate(-90 76.1 159.7)">C4</text>
<text x="77.9" y="159.7" transform="rotate(-90 77.9 159.7)">10pF</text>
<text x="119.5" y="160" transform="rotate(-180 119.5 160)">45</text>
<text x="119.5" y="161.8" transform="rotate(-180 119.5 161.8)">46</text>
<text x="119.5" y="156.5" transform="rotate(-180 119.5 156.5)">43</text>
<text x="119.5" y="158.2" transform="rotate(-180 119.5 158.2)">44</text>
<text x="124.7" y="160.7" transform="rotate(-180 124.7 160.7)">PB9</text>
<text x="124.7" y="158.9" transform="rotate(-180 124.7 158.9)">PB8</text>
<text x="127.2" y="157.1" transform="rotate(-180 127.2 157.1)">BOOT0</text>
<text x="153.6" y="160.7" transform="rotate(-180 153.6 160.7)">PA5</text>
<text x="153.6" y="157.1" transform="rotate(-180 153.6 157.1)">PA7</text>
<text x="153.6" y="158.9" transform="rotate(-180 153.6 158.9)">PA6</text>
<text x="157.5" y="161.8" transform="rotate(-180 157.5 161.8)">15</text>
<text x="157.5" y="160" transform="rotate(-180 157.5 160)">16</text>
<text x="157.5" y="158.2" transform="rotate(-180 157.5 158.2)">17</text>
<text x="157.5" y="156.5" transform="rotate(-180 157.5 156.5)">18</text>
<text x="119.5" y="163.6" transform="rotate(-180 119.5 163.6)">47</text>
<text x="119.5" y="165.4" transform="rotate(-180 119.5 165.4)">48</text>
<text x="125.8" y="162.5" transform="rotate(-180 125.8 162.5)">VSS3</text>
<text x="126" y="164.2" transform="rotate(-180 126 164.2)">VDD3</text>
<text x="153.6" y="162.5" transform="rotate(-180 153.6 162.5)">PA4</text>
<text x="153.6" y="164.2" transform="rotate(-180 153.6 164.2)">PA3</text>
<text x="157.5" y="165.4" transform="rotate(-180 157.5 165.4)">13</text>
<text x="157.5" y="163.6" transform="rotate(-180 157.5 163.6)">14</text>
<text x="75" y="168.5" transform="rotate(-90 75 168.5)">V_EncHall</text>
<text x="102.7" y="170.3" transform="rotate(-90 102.7 170.3)">C7</text>
<text x="104.5" y="170.3" transform="rotate(-90 104.5 170.3)">100nF</text>
<text x="120.4" y="170.3" transform="rotate(-90 120.4 170.3)">U1</text>
<text x="128.6" y="171.2" transform="rotate(-90 128.6 171.2)">VBAT</text>
<text x="130.4" y="171.2" transform="rotate(-90 130.4 171.2)">PC13/TAMP/RTC</text>
<text x="132.1" y="171.2" transform="rotate(-90 132.1 171.2)">PC14</text>
<text x="133.9" y="171.2" transform="rotate(-90 133.9 171.2)">PC15</text>
<text x="135.7" y="171.2" transform="rotate(-90 135.7 171.2)">PD0/OSC-IN</text>
<text x="137.5" y="171.2" transform="rotate(-90 137.5 171.2)">PD1/OSC-OUT</text>
<text x="139.2" y="171.2" transform="rotate(-90 139.2 171.2)">NRST</text>
<text x="141" y="171.2" transform="rotate(-90 141 171.2)">VSSA</text>
<text x="142.8" y="171.2" transform="rotate(-90 142.8 171.2)">VDDA</text>
<text x="144.6" y="171.2" transform="rotate(-90 144.6 171.2)">PA0-WKUP</text>
<text x="146.3" y="171.2" transform="rotate(-90 146.3 171.2)">PA1</text>
<text x="148.1" y="171.2" transform="rotate(-90 148.1 171.2)">PA2</text>
<text x="177.2" y="171.7" transform="rotate(-90 177.2 171.7)">ENC Z/H3_A</text>
<text x="59.9" y="179.2" transform="rotate(-90 59.9 179.2)">Motor 2</text>
<text x="61.9" y="179.2" transform="rotate(-90 61.9 179.2)">Enc/Hall Connector</text>
<text x="63.6" y="174.4" transform="rotate(-90 63.6 174.4)">1</text>
<text x="67.2" y="174.4" transform="rotate(-90 67.2 174.4)">2</text>
<text x="70.7" y="174.4" transform="rotate(-90 70.7 174.4)">3</text>
<text x="74.3" y="174.4" transform="rotate(-90 74.3 174.4)">4</text>
<text x="77.8" y="174.4" transform="rotate(-90 77.8 174.4)">5</text>
<text x="82" y="179.2" transform="rotate(-90 82 179.2)">CN2</text>
<text x="127.5" y="174.2" transform="rotate(-90 127.5 174.2)">1</text>
<text x="129.2" y="174.2" transform="rotate(-90 129.2 174.2)">2</text>
<text x="131" y="174.2" transform="rotate(-90 131 174.2)">3</text>
<text x="132.8" y="174.2" transform="rotate(-90 132.8 174.2)">4</text>
<text x="134.6" y="174.2" transform="rotate(-90 134.6 174.2)">5</text>
<text x="136.3" y="174.2" transform="rotate(-90 136.3 174.2)">6</text>
<text x="138.1" y="174.2" transform="rotate(-90 138.1 174.2)">7</text>
<text x="139.9" y="174.2" transform="rotate(-90 139.9 174.2)">8</text>
<text x="141.7" y="174.2" transform="rotate(-90 141.7 174.2)">9</text>
<text x="143.4" y="175.1" transform="rotate(-90 143.4 175.1)">10</text>
<text x="145.2" y="175.1" transform="rotate(-90 145.2 175.1)">11</text>
<text x="147" y="175.1" transform="rotate(-90 147 175.1)">12</text>
<text x="104.5" y="180.9" transform="rotate(-90 104.5 180.9)">VDD_MCU</text>
<text x="176.1" y="183.9" transform="rotate(-90 176.1 183.9)">PB2</text>
<text x="177.9" y="183.9" transform="rotate(-90 177.9 183.9)">PB10</text>
<text x="96.3" y="188.6" transform="rotate(-90 96.3 188.6)">MC2_PWM_2</text>
<text x="98.1" y="188.6" transform="rotate(-90 98.1 188.6)">MC2_PWM_3</text>
<text x="124" y="186.3" transform="rotate(-90 124 186.3)">VDD_MCU</text>
<text x="158.4" y="190" transform="rotate(-90 158.4 190)">MC2_CurrentB</text>
<text x="163.7" y="187.9" transform="rotate(-90 163.7 187.9)">DAC1_OUT</text>
<text x="170.8" y="191" transform="rotate(-90 170.8 191)">MC1_CurrentB</text>
<text x="179.6" y="191" transform="rotate(-90 179.6 191)">MC1_CurrentA</text>
<text x="63.7" y="194.8" transform="rotate(-90 63.7 194.8)">ENC A/H1_A</text>
<text x="67.2" y="194.8" transform="rotate(-90 67.2 194.8)">ENC B/H2_A</text>
<text x="70.8" y="194.8" transform="rotate(-90 70.8 194.8)">ENC Z/H3_A</text>
<text x="109.8" y="193.3" transform="rotate(-90 109.8 193.3)">R13</text>
<text x="111.6" y="193.3" transform="rotate(-90 111.6 193.3)">39k</text>
<text x="54.8" y="200.4" transform="rotate(-90 54.8 200.4)">R3</text>
<text x="56.6" y="200.4" transform="rotate(-90 56.6 200.4)">4.7k</text>
<text x="76.1" y="202.2" transform="rotate(-90 76.1 202.2)">C3</text>
<text x="77.9" y="202.2" transform="rotate(-90 77.9 202.2)">10pF</text>
<text x="109.8" y="198.7" transform="rotate(-90 109.8 198.7)">R12</text>
<text x="111.6" y="198.7" transform="rotate(-90 111.6 198.7)">39k</text>
<text x="170.1" y="204" transform="rotate(-90 170.1 204)">SB1</text>
<text x="173.6" y="202.2" transform="rotate(-90 173.6 202.2)">R76</text>
<text x="175.4" y="202.2" transform="rotate(-90 175.4 202.2)">00</text>
<text x="133.5" y="206.3" transform="rotate(-90 133.5 206.3)">LED1</text>
<text x="138.9" y="208.4" transform="rotate(-90 138.9 208.4)">RESET</text>
<text x="144.2" y="205.2" transform="rotate(-90 144.2 205.2)">PA0</text>
<text x="54.8" y="212.9" transform="rotate(-90 54.8 212.9)">R2</text>
<text x="56.6" y="212.9" transform="rotate(-90 56.6 212.9)">4.7k</text>
<text x="76.1" y="214.6" transform="rotate(-90 76.1 214.6)">C2</text>
<text x="77.9" y="214.6" transform="rotate(-90 77.9 214.6)">10pF</text>
<text x="147.7" y="210.5" transform="rotate(-90 147.7 210.5)">MC2_CurrentA</text>
<text x="94.5" y="219.9" transform="rotate(-90 94.5 219.9)">V_EncHall</text>
<text x="121.1" y="220.5" transform="rotate(-90 121.1 220.5)">MC1_PWM_EN</text>
<text x="122.9" y="220.5" transform="rotate(-90 122.9 220.5)">MC2_PWM_EN</text>
<text x="170" y="221.4" transform="rotate(-90 170 221.4)">ENC Z/H3_B</text>
<text x="49.5" y="227" transform="rotate(-90 49.5 227)">VDD_MCU</text>
<text x="54.8" y="225.3" transform="rotate(-90 54.8 225.3)">R1</text>
<text x="56.6" y="225.3" transform="rotate(-90 56.6 225.3)">4.7k</text>
<text x="76.1" y="227" transform="rotate(-90 76.1 227)">C1</text>
<text x="77.9" y="227" transform="rotate(-90 77.9 227)">10pF</text>
<text x="145.2" y="227" transform="rotate(-90 145.2 227)">R14</text>
<text x="147" y="227" transform="rotate(-90 147 227)">220</text>
<text x="161.2" y="225.3" transform="rotate(-90 161.2 225.3)">C16</text>
<text x="163" y="225.3" transform="rotate(-90 163 225.3)">100nF</text>
<text x="174.3" y="222.9" transform="rotate(-90 174.3 222.9)">MC2_CurrentC</text>
<text x="75" y="235.9" transform="rotate(-90 75 235.9)">V_EncHall</text>
<text x="95.6" y="234.1" transform="rotate(-90 95.6 234.1)">R7</text>
<text x="97.4" y="234.1" transform="rotate(-90 97.4 234.1)">00</text>
<text x="100.9" y="234.1" transform="rotate(-90 100.9 234.1)">R10</text>
<text x="102.7" y="234.1" transform="rotate(-90 102.7 234.1)">NM</text>
<text x="131.1" y="234.1" transform="rotate(-90 131.1 234.1)">X1</text>
<text x="132.8" y="234.1" transform="rotate(-90 132.8 234.1)">8MHz</text>
<text x="152.3" y="234.1" transform="rotate(-90 152.3 234.1)">VDD_MCU</text>
<text x="162.4" y="234.1" transform="rotate(-90 162.4 234.1)">+ +</text>
<text x="163" y="238.7" transform="rotate(-90 163 238.7)">C15</text>
<text x="164.8" y="239.4" transform="rotate(-90 164.8 239.4)">1uF</text>
<text x="63.6" y="241.8" transform="rotate(-90 63.6 241.8)">1</text>
<text x="67.2" y="241.8" transform="rotate(-90 67.2 241.8)">2</text>
<text x="70.7" y="241.8" transform="rotate(-90 70.7 241.8)">3</text>
<text x="74.3" y="241.8" transform="rotate(-90 74.3 241.8)">4</text>
<text x="77.8" y="241.8" transform="rotate(-90 77.8 241.8)">5</text>
<text x="131.1" y="243" transform="rotate(-90 131.1 243)">C10</text>
<text x="132.8" y="243" transform="rotate(-90 132.8 243)">22pF</text>
<text x="145.2" y="243" transform="rotate(-90 145.2 243)">C11</text>
<text x="147" y="243" transform="rotate(-90 147 243)">22pF</text>
<text x="59.9" y="246.5" transform="rotate(-90 59.9 246.5)">Motor 1</text>
<text x="61.9" y="246.5" transform="rotate(-90 61.9 246.5)">Enc/Hall Connector</text>
<text x="82" y="246.5" transform="rotate(-90 82 246.5)">CN1</text>
<text x="94.5" y="248.3" transform="rotate(-90 94.5 248.3)">+5V_USB</text>
<text x="99.8" y="249.4" transform="rotate(-90 99.8 249.4)">VDD_MCU</text>
</g>
</svg>
